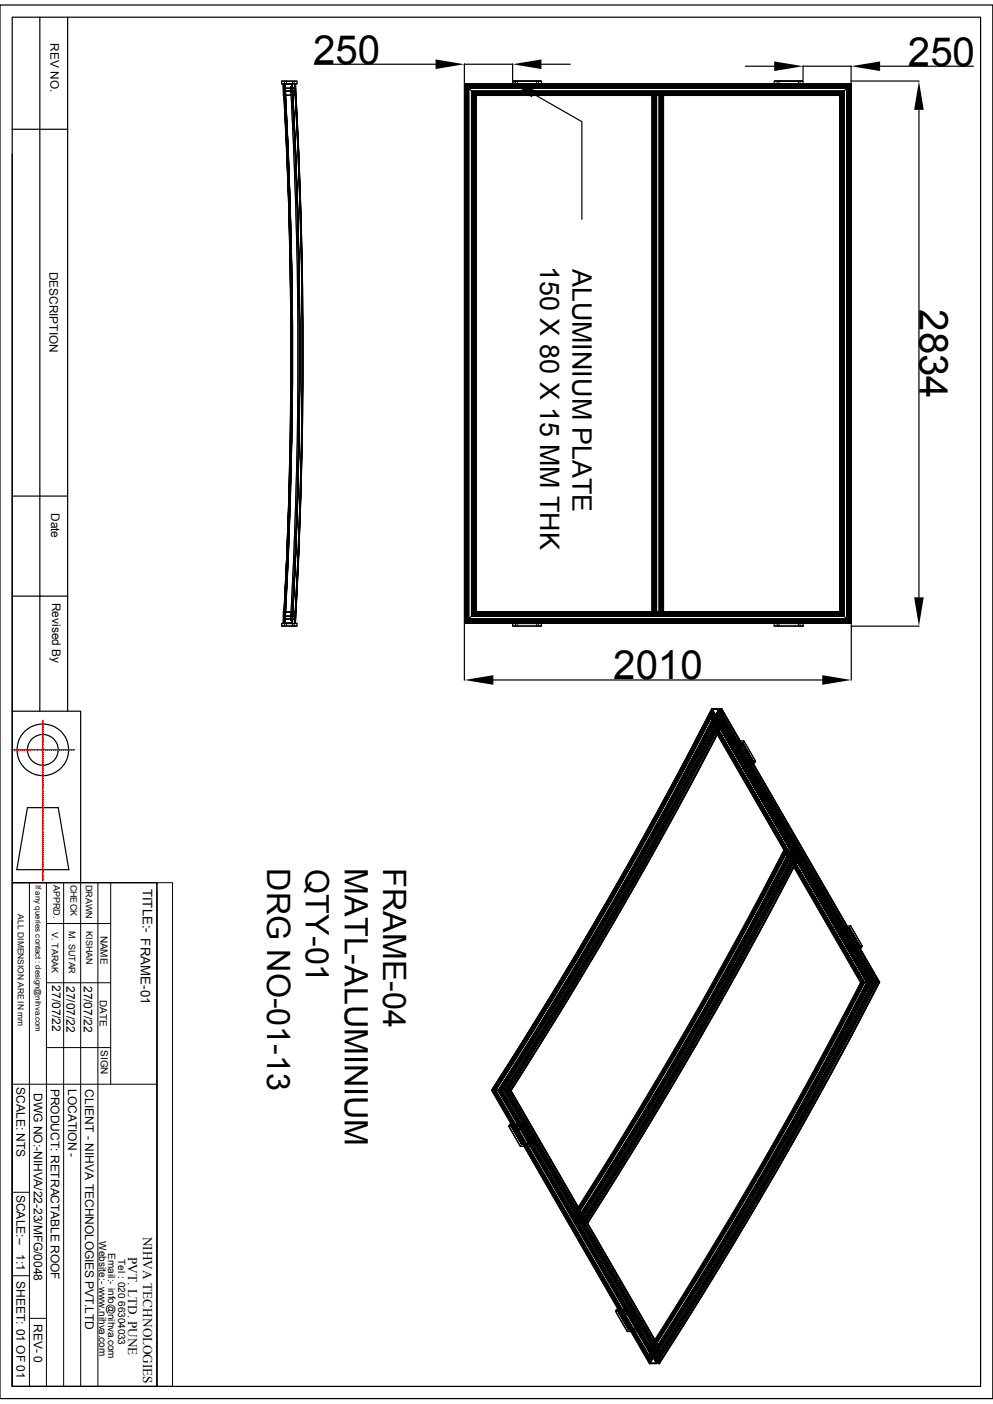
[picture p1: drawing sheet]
<svg xmlns="http://www.w3.org/2000/svg" width="210mm" height="297mm" viewBox="0 0 210 297" stroke-linecap="round" stroke-linejoin="round" font-family="sans-serif">
<g fill="none" stroke="#000" stroke-width=".25">
<path d="M0 1.1h210v294.8h-210zM2.6 3.6h204.8v289.7h-204.8zM8.4 3.6v146.9M14.3 3.6v146.9M59.6 17.7h.1M59.6 17.2h3.2v.5h-3.2zM59.6 17.2h3.2M59.9 17.8v.2M59.9 18.3v1.3M59.9 19.9v.3M59.9 17.8a1010.8 1010.8 0 0 1 0 114M59.9 17.8v-.1a1012.3 1012.3 0 0 1 .1 114.2l-.1-.1"/>
<path d="M59.9 18v.1M59.9 18.2v.1M59.9 19.6l.1 .1M59.9 17.8h.1M60 19.9h.1M60 19.7h.1M60 20v.1M60 19.9h-.1M61.8 17.7a1011.6 1011.6 0 0 1 0 114.1M61.8 17.7v.1M61.8 17.8l.1 .8M61.8 17.7a1027.4 1027.4 0 0 1 0 114.2v-.1"/>
<path d="M61.9 18.6h.5M62.4 18.4l-.1 .2h-.4M62.4 17.8h.1M62.4 17.7a1027.4 1027.4 0 0 1 0 114.2l-.1-.1M62.4 17.7a1042.4 1042.4 0 0 1-.1 114.1M62.4 17.7a997.5 997.5 0 0 1 0 114.2M62.5 17.8l-.1-.1a1011.6 1011.6 0 0 1 .1 114.1M62.5 17.8l.1 2.4M62.5 17.8h.1M62.8 17.7h-3.2M66.5 13.6h25.6M98.2 17.7v114.2z"/>
<path d="M98.2 13.5v4M98.2 13.6h10.2M98.3 17.8h81.7l-2.4 2.4h-77zM108.4 17.2h6.1zM108.4 17.2l.1 .5h6h-6.1M108.4 13.5v3.5M108.5 17.7l-10.2 .1M112.9 19.9l10.2 5.8v20.7M114.5 17.7h49.3M114.5 17.2v.5M114.5 13.6h6.1M157.6 14h6.1"/>
<path d="M163.7 17.2v.5h6.1M163.8 17.1l6 .1zM169.8 17.7l10.2 .1M169.8 17.2v.5h-6.1M169.8 14v3M169.8 14h10.2M180 14v3.5M180 17.1h14.4M180 17.7v114.2zM186.1 14h19.8M2.6 32.6v117.9h14.5v36.2M2.6 27.3h11.7"/>
<path d="M59.9 20.2h.2M59.9 20.2h.1M62.6 20.2a1008.7 1008.7 0 0 1 0 109.3M100.6 20.2v109.3zM100.7 20.2h37.2M137.9 20.2l.1 109.2zM138 20.2h39.6M140.3 20.2v109.2zM177.6 20.2v109.3zM194.4 23.2v103.2M61.3 95.1l-.7 22.9-.5 11.4-.2 .1M2.6 104.9h11.7"/>
<path d="M2.6 126.1h11.7M59.6 131.9h3.2v.5h-3.2zM59.6 132.4h3.2M59.9 129.5v.2M59.9 130v1.3M59.9 131.6v.2M59.9 131.8h.1M59.9 129.7l.2 .1M60 131.4l-.1 .2M60 129.6l.1-.1v.1M60 129.9h.1M60 129.9l-.1 .1"/>
<path d="M60 129.7v.2M61.8 131.8h.1M62.4 131h-.5h.4l.1 .3M62.4 131.8h.1M62.4 131.2l-.1 .6M62.4 131.9h.4M62.4 131.9h-2.8M62.5 131.8l-.1 .1M98.2 132.1v11.8M98.3 131.8l81.7 .1h-10.2M98.3 131.8l10.2 .1M98.3 131.8l2.3-2.3h77l2.4 2.3"/>
<path d="M108.4 132.4h6.1M108.4 132.4v-.5h6.1v.5M108.4 131.9h6.1M114.5 131.9h49.3M163.7 132.4h6.1M163.7 131.9v.5M163.8 131.9h6zM169.8 131.9v.5M180 132.5h14.4M180 132.1v11.8M2.6 150.5v36.2M104.4 143.8h69.5"/>
<path d="M150.6 150v-.1a954.8 954.8 0 0 1-46.6 80.7M151.7 155.4l14.1 24.4M152 150.2l.1 .6M152.1 150.1l.2 .4M152.1 149.9v.1M152.1 149.9a908 908 0 0 1-46.6 80.7 953.2 953.2 0 0 0 46.6-80.7zM152.1 149.9h-1.6a954.8 954.8 0 0 1-46.5 80.7M152.1 149.9l.2 .4M152.1 150a968.5 968.5 0 0 1-46.5 80.6l4.1 7.2M152.1 150h.1M152.4 153.9l14.9 25.8M152.5 149.9h.1"/>
<path d="M152.5 149.9v.1M152.5 149.9a954.2 954.2 0 0 1-46.5 80.7 986.6 986.6 0 0 0 46.5-80.7zM152.6 149.9a895.3 895.3 0 0 1-46.6 80.7 968.9 968.9 0 0 0 46.6-80.7zM152.6 149.9l33.4 57.9M152.6 153.6l15.2 26.2M152.6 149.9l.1 3.4a970.3 970.3 0 0 1-44.6 77.3h-2M152.7 150l33.3 57.8M152.7 150h.1M152.7 153.3a958.8 958.8 0 0 1-44.6 77.3h.1M156.5 156.7h.8l-.2 .4 2.5 4.3-2.5-4.3M156.8 157.1h.3M157.3 156.7l2.5 4.3-.2 .4"/>
<path d="M5.8 170.9h6.5l2.3 13.1h-11zM159.3 161.4h.2M167.4 179.8l.2 .4M167.8 179.7h.1a959.8 959.8 0 0 1-44.7 77.3 951.3 951.3 0 0 0 44.6-77.3zM167.9 179.7h.1M167.9 179.7a942.5 942.5 0 0 1-44.6 77.3M167.9 179.7h.1a952.7 952.7 0 0 1-44.7 77.3M168 179.7l.9 1.7a942.5 942.5 0 0 1-44.6 77.3l-.9-1.7M2.6 186.7h30.6v106.6h-30.6zM2.6 194.8v98.5M167.9 183.4l14 24.4h1.6M168.7 181.9l14.9 25.9"/>
<path d="M168.8 181.6l15.1 26.2M168.9 181.4a921.7 921.7 0 0 1-44.7 77.3v-.1M179.1 195.9h.8l-.2 .3 2.5 4.3-2.5-4.2M179.4 196.2l.3 .1M179.4 196.3h.3M179.9 195.9l2.5 4.3-.2 .3M181.8 200.5h.3M183.6 207.8h-1.5a954.5 954.5 0 0 1-43.6 75.6M183.6 207.8h.1M183.7 207.8h.4M183.7 207.8a979.1 979.1 0 0 1-44.4 76.9M184 207.8a961.7 961.7 0 0 1-44.6 77.2"/>
<path d="M184.1 207.8a979.8 979.8 0 0 1-44.7 77.2M184.2 207.8a1009.8 1009.8 0 0 1-44.7 77.3M186 207.8a954.8 954.8 0 0 1-46.6 80.7M186 207.8a945.1 945.1 0 0 1-46.6 80.6M186 207.8h-1.8a954 954 0 0 1-44.7 77.3l-.1 3.3M186.1 207.8h-.1M104 230.6l4.2 7.2M104 230.6h2.1M105.9 230.6l4.2 7.2M107.6 238.2l2.6 .1zM107.6 238.3l2.5 4.2h2.6M108 230.6l31.4 54.5v3.3"/>
<path d="M108 230.6l31.4 54.4M108.4 238.7l.4 .2h-.3zM109.8 238.7l.3 .2h-.3zM110.2 238.3l2.5 4.2-2.5-4.3 .3-.4 2.4 4.3-.2 .4M110.5 237.8h-2.7l-.2 .4 2.5 4.3M110.9 242.5l19.8 34.5M111.5 241.9h.2a.17 .17 0 0 1 .2 0 .17 .17 0 0 1-.1 .3 .17 .17 0 0 1-.2-.2zM112.4 242.5l19.9 34.5M112.8 242.5l19.9 34.5M122.3 255.4a952.6 952.6 0 0 0 43.6-75.7h1.5a916.2 916.2 0 0 1-44.3 77M123.2 257l.4 .6M123.3 257h.1"/>
<path d="M123.4 257.2h.1M123.6 257.6l.2 .4M123.9 258.1h.1M123.9 258.1l.3 .5M124 258.2h.1M124 258.3h.1M124.2 258.6h.1M130.2 277.4l2.5 4.3h2.6M132.8 277.4h-2.6h2.6l.3-.4h-2.7l-.2 .4 2.5 4.3M132.8 277.4l2.5 4.3zM133.1 277l2.5 4.3-.3 .4M133.4 281.7l4 6.8"/>
<path d="M134.2 281.1h.3v.1zM135 281.7l3.9 6.8M135.4 281.6l4 6.9M137.4 288.5h.1M137.4 288.5h1.5M138.9 287.6v.7M138.9 288.3v.2h-1.5M139.1 288l-.2 .3M139.1 288.1l-.2 .4M139.4 288.5h.1M139.4 285v.3M139.4 288.4v.1"/>
<path d="M139.4 285h.1M139.4 285.1h.1"/>
<circle cx="9.1" cy="158.6" r="5.5"/>
<circle cx="9.1" cy="158.6" r="3.3"/>
<circle cx="110.4" cy="242" r=".16"/>
<circle cx="131.2" cy="277.9" r=".14"/>
<circle cx="132.5" cy="278" r=".16"/>
<circle cx="133" cy="281.1" r=".13"/>
</g>
<g fill="none" stroke="#000" stroke-width=".21">
<path d="M59.9 18.2h.1M59.9 18.1h.1M59.9 18l.1 .1M59.9 18l.1-.3a1015.3 1015.3 0 0 1-.1 114.2v-.3M59.9 18.3l.1 1.3M59.9 18v.3M60 18.2a1021.4 1021.4 0 0 1 .1 113.2M60 18.7h2.4v.5h-2.4zM60 19.7h.2l-.1 .2M60 18.1h.2l-.2 .1M60 18.1a1015.3 1015.3 0 0 1 0 113.4M60 18.1l.2 .1h-.2"/>
<path d="M60 18.2l-.1 .1M60 19.6l.1 .1M60 19.6l.2 .1M60 18.1l.2 .1h-.1M60 20h.3M60 19.6l.1 .3M60.1 17.9a1004.9 1004.9 0 0 1 0 113.8M60.1 19.9a1030.2 1030.2 0 0 1 0 109.5M60.1 18.2l-.2 .1M60.1 18.4v.3M60.1 17.8v.6M60.1 18.2a1024.6 1024.6 0 0 1-.1 113.2"/>
<path d="M60.1 18.4h.2M60.1 18.6h1.8M60.1 17.9a1019.9 1019.9 0 0 1 0 113.8M60.1 20l.2-.1v-.3l-.3-.1v-.2h1.7v.2h-.3l.3 .1v.5h-1.7M60.1 17.9l.2 .2v.3h-.3v.2h1.7v-.2h-.3l.3-.1v-.5h-1.7l.2 .1M60.1 17.9l.2 .2M60.1 19.7l.2 .1-.2 .1M60.1 18.7l.1 .8M60.1 19.9a1020.1 1020.1 0 0 1 .1 109.9M60.1 19.7a1026.3 1026.3 0 0 1 .1 110.2M60.1 18.7h2.3v.5M60.1 19.2h2.3"/>
<path d="M60.1 19.3h2.3M60.2 19.7a1029.6 1029.6 0 0 1-.1 110.2M60.2 19.9h-.1M60.2 19.7l.1 .1-.1 .1M60.2 19.9a1036.7 1036.7 0 0 1 0 109.9M60.2 19.5v.5M60.2 19.5l.2 .1v.2M60.2 17.1v.6M60.2 20a1025.7 1025.7 0 0 1 0 110M60.2 20a1031.9 1031.9 0 0 1 0 109.6M60.3 18.4a1003.3 1003.3 0 0 1 0 112.8M60.3 18.1v.3"/>
<path d="M60.3 18.1a1013.8 1013.8 0 0 1 0 113.4M60.3 19.8a1032.1 1032.1 0 0 1 1.3 73.5M60.4 19.6l-.1-.1a1003 1003 0 0 1 .1 110.5M60.4 19.5a1006.1 1006.1 0 0 1-.1 110.5l.1-.2M60.4 19.6l-.1-1.2a1019.4 1019.4 0 0 1 0 112.8M60.4 19.8l-.2 .2M60.4 19.8a1008.7 1008.7 0 0 1 0 110M60.6 17.1v.6M61.5 18.4h.3v1.2M61.5 18.3v.1M61.5 18.4a1025.6 1025.6 0 0 1 0 111.6M61.5 19.5h.3"/>
<path d="M61.5 19.6h.3M61.7 17.8a1024.4 1024.4 0 0 1 0 114l.1-.6M61.7 17.8h-1.7a1009.2 1009.2 0 0 1 .1 114h1.7M61.7 17.8l.1 .5h-.3a1034.2 1034.2 0 0 1 0 113M61.8 17.8l.1 2.3M61.8 18.3v.1M61.8 17.8a1024.4 1024.4 0 0 1 0 114l.1-2.3M61.8 17.8a1034.8 1034.8 0 0 1 0 114M61.8 17.8v.8h.1M61.8 19.6a1016.6 1016.6 0 0 1 0 110.4M61.8 17.8h.1M61.8 17.8a1024.4 1024.4 0 0 1 0 114"/>
<path d="M61.8 17.7a1027.4 1027.4 0 0 1 0 114.2M61.8 17.1v.6M61.9 18.6l.1 1.6M62.2 17.1v.6M62.3 17.8a1010.1 1010.1 0 0 1 .1 114M62.3 17.8h.1M62.3 17.8l.1 .8M62.4 17.8v.6M62.4 17.8v.5M62.4 18.3v.3M62.4 19.3v.3M62.4 19.3l.1 .3"/>
<path d="M62.4 19.3v.9M62.4 18.6v.7M62.4 18.3v.4M62.4 17.7a1027.4 1027.4 0 0 1 0 114.2M62.4 19.2l.1 .4M62.5 17.8l-.1 2.4M62.5 19.6v.6M98.3 17.8h81.7v114h-81.7zM98.4 17.9h81.4v113.8h-81.4zM98.5 18h81.2v113.6h-81.2zM98.6 18.1h81v113.4h-81zM98.7 18.2h80.8v113.2h-80.8z"/>
<path d="M98.8 18.3h80.7v113h-80.7zM98.8 18.4v112.8h80.6v-112.8M98.9 18.4h80.5v112.8h-80.5M99.1 18.6h80v112.4h-80zM99.2 18.7h79.9v112.2h-79.9zM99.7 19.2h78.9v111.2h-78.9zM99.8 19.3h78.7v111h-78.7zM100 19.5h78.2v110.5h-78.2zM100 19.6h78.2v110.4h-78.2M100.1 19.6v110.4h78M100.2 19.7h77.9v110.2h-77.9M100.3 19.8h77.7v110h-77.7z"/>
<path d="M100.3 19.9h77.6v109.9h-77.6zM100.5 20h77.3v109.6h-77.3zM109 17.1v.6M109.4 17.1v.6M113.5 17.1v.6M113.9 17.1v.6M164.4 17.1v.6M164.8 17.1v.6M168.9 17.1v.6M169.2 17.1v.6M177.9 19.9v109.8h-77.5M178.1 19.7h-77.9v110.2h77.9"/>
<path d="M179.5 18.2h-80.8v113.2h80.8M179.7 18v113.6M179.7 18.1h-81.1v113.4M180 17.8h-81.7v114h81.7M60 20.2a992.5 992.5 0 0 1 .1 109.2M60.1 20.2h2.5a1024 1024 0 0 1 0 109.2M60.1 20.2a1036.9 1036.9 0 0 1 1.2 74.9M60.2 20.2a1024 1024 0 0 1 0 109.2M60.3 20.2l-.1-2a998 998 0 0 1 0 113.2l.1-1.9M60.4 20.2a994.8 994.8 0 0 1 0 109.2M61.8 20.2v-.9h.5l.1 .9M61.9 20.1a1027 1027 0 0 1 0 109.4"/>
<path d="M61.9 20.1a1013.2 1013.2 0 0 1 0 109.3M61.9 20.1h-1.7M62 20.2h-.1a1024 1024 0 0 1 0 109.2M62 20.2l-.1-.1a1027 1027 0 0 1 0 109.4M62 20.2a1041.9 1041.9 0 0 1-.1 109.2M62 20.2a1025.4 1025.4 0 0 1 0 109.3M62.4 20.2l.1-.1a997.7 997.7 0 0 1 0 109.4h-.1M62.4 20.2h.1M62.4 20.2a996.2 996.2 0 0 1 0 109.3M62.5 20.2a994.8 994.8 0 0 1 0 109.2M62.6 20.2a1024 1024 0 0 1 0 109.2M62.6 20.2a1041.9 1041.9 0 0 1 0 109.2"/>
<path d="M100.6 20.1h77.1v109.4h-77.1zM138 20.2v109.2M138 20.2v109.2zM138.1 20.2v109.2M138.2 20.2v109.2M138.3 20.2v109.2M138.4 20.2v109.2M138.5 20.2v109.2M138.6 20.2v109.2M138.8 20.2v109.2M138.9 20.2v109.2M139.4 20.2v109.2"/>
<path d="M139.7 20.2v109.2M139.8 20.2v109.2M140 20.2v109.2M140.1 20.2l-.1 109.2M140.1 20.2v109.2M140.3 20.2v109.2M177.6 20.2h-77v109.3h77M61.3 105.8l-1 24M59.9 131.5h.1M59.9 131.4h.1M59.9 131.3l.2 .1M59.9 131.3v.1"/>
<path d="M59.9 131.5v.1M60 131h1.7v.2h-.3l.3 .1v.5h-1.7l.3-.3v-.3h-.3zM60 130l-.1 1.3M60 129.6v.1M60 130.4h2.4v.5h-2.4zM60 131.4h.2l-.2 .1M60 129.7l.2 .1-.2 .2M60 129.7l.2 .1M60.1 129.4l1.6 .1v.5h-.3h.3v.3h-1.7v-.3h.3v-.2l-.2-.2M60.1 131.4h.1l-.2 .1M60.1 129.4h2.5M60.1 129.6h.1"/>
<path d="M60.1 131.7h.1M60.1 131.2v.5M60.1 131.7l-.1 .1M60.1 131.2h.2M60.1 129.4v.1M60.1 131v.2M60.1 131h1.8h-.1v.8M60.1 130.9h2.3M60.1 130.4h2.3M60.2 129.8h.1l-.1 .1M60.2 129.9l-.2 .1M60.2 130l-.1 1"/>
<path d="M60.2 130h.2M60.2 130.3h2.2M60.2 131.9v.6M60.2 129.6l.2 .2M60.3 131.2v.3M60.3 131.5l-.2 .2M60.4 130l-.1 1.2M60.4 130h.1M60.6 131.9v.6M61.5 131.2v.1M61.5 131.2h.3M61.5 131.3h.3"/>
<path d="M61.5 130h.3M61.5 130v1.2M61.6 130h.2M61.8 130v1.2M61.8 129.4v.9h.5v-.8M61.8 131.9v.6M61.9 129.4l.1 .1M61.9 129.4v.1M61.9 129.5h-1.7M62 129.5l-.2 2.3M62 129.5h-.1M62.2 131.9v.6"/>
<path d="M62.3 131.8h.1M62.4 129.4l-.1 .1M62.4 131v.3M62.4 131v.9M62.4 131.3v.5M62.4 130.3v.7M62.4 130.9v.4M62.4 129.4l.1 .1M62.4 130v.3M62.4 129.5v.8M62.4 130v.4M62.4 130.4v.5"/>
<path d="M62.5 130l-.1 .3M62.5 129.4l-.1 .6M62.5 129.4l-.1 .1M62.6 129.4l-.1 2.4v-2.3M98.8 131.3v-113h80.7v113M100.1 130v-110.4h78v110.4M109 131.9v.6M109.4 131.9v.6M113.5 131.9v.6M113.9 131.9v.6M164.4 131.9v.6M164.8 131.9v.6"/>
<path d="M168.9 131.9v.6M169.2 131.9v.6M150.5 152.6l31.9 55.2a933.5 933.5 0 0 1-44.8 77.5M150.5 150.7l33 57.1M150.5 153l31.7 54.8M150.5 153.3l31.5 54.5M150.5 150.4l33.2 57.4M150.5 153.4l1.2 2M150.5 153.3l.1 .1M150.5 152.6l.1 .1M150.5 150.3l.1 .1M150.5 149.9v.4"/>
<path d="M150.5 150.7v1.9M150.5 153v.3M150.5 150.3a966.5 966.5 0 0 1-46.3 80.3M150.6 149.9l33.4 57.9M150.6 153.4h1.5M150.6 150.7a967.9 967.9 0 0 1-46.2 79.9l33 57.2h.1v.2h-.1M150.6 150.6a954.4 954.4 0 0 1-46.2 80l33 57.2M150.6 150.4l33.1 57.4M150.6 153.4l1.1 2M150.6 150.7v1.9M150.6 153.3l31.5 54.5a989.1 989.1 0 0 1-44.6 77.5l-31.6-54.7M150.6 151.2l32.7 56.6a961.4 961.4 0 0 1-45.8 79.3h1.9v-.7"/>
<path d="M150.6 152.7l31.8 55.1a970.5 970.5 0 0 1-44.9 77.7M150.6 153.1l31.6 54.7a945.1 945.1 0 0 1-44.7 77.3M150.6 152.1l32.2 55.7M150.6 152l32.2 55.8M150.6 152.5l32 55.3M150.6 152.9l31.7 54.9M150.6 150.6l33 57.2M150.6 150.2l33.3 57.6M150.6 150.2v-.2h1.4v.7h-.2l.2 .1v.4h-1.4v-.4h.2M150.6 151.3h1.9v.7h-1.9zM150.6 152.9l-.1 .1M150.6 152.7h.1l-.1 .2"/>
<path d="M150.6 150.6l-.1 .1M150.6 150.4h.1l-.1 .2M150.6 152.6l.1 .1M150.6 152.6a929 929 0 0 1-33.2 59.2M150.6 150.2h.1M150.7 150.6l-.1 .1M150.7 153.3l-.1-.3a944.7 944.7 0 0 1-44.8 77.6M150.7 153.3l1.5 .1-3.8 7.3M150.7 150h1.3v.7l32.9 57.1a946.1 946.1 0 0 1-46 79.7M150.7 150.6a986.3 986.3 0 0 1-46.2 80M150.7 150.6v-.2a1005.3 1005.3 0 0 1-46.4 80.2M150.7 151.2a939.9 939.9 0 0 1-45.9 79.4"/>
<path d="M150.7 150a930.6 930.6 0 0 1-46.5 80.6M150.7 150a968 968 0 0 1-46.6 80.6M150.7 151.2v-.4a970.2 970.2 0 0 1-46.1 79.8M150.7 153.4a942.5 942.5 0 0 1-44.6 77.2M150.7 153.3a970.3 970.3 0 0 1-44.7 77.3M150.7 150.8h.2a974.5 974.5 0 0 1-46.1 79.8M150.7 150.2a988.3 988.3 0 0 1-46.4 80.4M150.7 150.2l.2 .3a980.2 980.2 0 0 1-46.3 80.1M150.7 152a959.1 959.1 0 0 1-45.4 78.6l32.2 55.7M150.7 152h1.9a993 993 0 0 1-45.4 78.6M150.7 152v-.7a950.1 950.1 0 0 1-45.8 79.3M150.7 152.9a963.3 963.3 0 0 1-44.8 77.7"/>
<path d="M150.7 152.9l.1 .1-.1-.3a980.9 980.9 0 0 1-45 77.9M150.7 152.9l-3.2 6.1M150.7 152.1v.4a891.7 891.7 0 0 1-33.1 58.8M150.7 152.1a937.5 937.5 0 0 1-45.3 78.5M150.7 152.1h1.4v.4M150.7 152.5h.2M150.7 150.2l.1 .6M150.7 153.1l15.5 26.9M150.7 153.1h.1M150.7 153.3a964.4 964.4 0 0 1-44.6 77.3M150.7 153.3h1.4a964.4 964.4 0 0 1-44.7 77.3M150.7 153.3v-.2a968.4 968.4 0 0 1-44.7 77.5"/>
<path d="M150.7 150.6a954.4 954.4 0 0 1-46.1 80M150.8 152.9a976.3 976.3 0 0 1-23.5 42.8M150.9 150.8a950.2 950.2 0 0 1-46.1 79.8M150.9 150.8a963.7 963.7 0 0 1-46.1 79.8M150.9 152.5a918.7 918.7 0 0 1-45.1 78.1M150.9 152.5l-5.5 10.5M150.9 153a1011.2 1011.2 0 0 1-23.5 42.9M150.9 152.5v.3M150.9 152.8a948.6 948.6 0 0 1-44.9 77.8M150.9 152.8a953.7 953.7 0 0 1-44.9 77.8M151.8 150.8l32.9 57a946 946 0 0 1-46.1 79.7M151.8 150.7l32.9 57.1"/>
<path d="M151.8 150.8h.2l.1 .4h.4a971.8 971.8 0 0 1-45.8 79.4M151.8 150.7h.2a941.6 941.6 0 0 1-46.1 79.9l31.8 54.9v.4M151.8 150.7a958.4 958.4 0 0 1-46.1 79.9M151.8 150.8a955.4 955.4 0 0 1-46.1 79.8M151.8 150.7v.1M151.8 152.6h.3v.7l.3 .6-.3-.6M151.8 152.5v.1M151.8 152.5a971.8 971.8 0 0 1-45.1 78.1M151.8 152.5h.3a953.8 953.8 0 0 1-45.1 78.1M151.8 152.6a968.7 968.7 0 0 1-45 78M152 152.1v.4h-.2l.2 .1v.7h-1.4l.1-.2M152 150a951.2 951.2 0 0 1-46.5 80.6"/>
<path d="M152 150a968 968 0 0 1-46.5 80.6l33.3 57.7a956.8 956.8 0 0 0 46.5-80.5M152 150l33.4 57.8a956.4 956.4 0 0 1-46.3 80.2M152 152.1l32.2 55.7M152 152.1h-1.4v.4h.2l-.1 .6M152 150v.2M152 150l.1 .1M152.1 153.3l-.1-1.2h.5v1.3M152.1 153.3h.1M152.1 150.8v.4a971.8 971.8 0 0 1-45.9 79.4 989.6 989.6 0 0 0 45.9-79.4h-1.4M152.1 152.1a937.5 937.5 0 0 1-45.3 78.5M152.1 149.9l33.4 57.9M152.1 153.3l31.4 54.5"/>
<path d="M152.1 153.4l.3 .6M152.1 153.3v.1M152.1 150a953.5 953.5 0 0 1-46.6 80.6M152.1 152.1v1.2a964.4 964.4 0 0 1-44.6 77.3l31.9 55.2M152.1 152.1a970.1 970.1 0 0 1-45.3 78.5M152.1 152.6a972.6 972.6 0 0 1-45.1 78M152.1 152.1h.5M152.1 150h-.1M152.2 153.3a952.6 952.6 0 0 1-44.6 77.3M152.2 153.3a962.3 962.3 0 0 1-44.6 77.3M152.3 150.3l33.2 57.5M152.5 151.2l32.7 56.6a959 959 0 0 1-45.8 79.3"/>
<path d="M152.5 150a959.3 959.3 0 0 1-46.5 80.6M152.5 150h.1M152.5 150l33.3 57.8-33.3-57.8M152.5 150l33.4 57.8M152.5 150v1.2h-.5l.1-1.1M152.5 153.4h.2M152.5 150l.1 .7M152.5 150a951.2 951.2 0 0 1-46.5 80.6M152.5 152l32.2 55.8M152.5 150l33.3 57.8a937.8 937.8 0 0 1-46.5 80.6M152.5 153.4l.1 .2M152.5 153.4l.2 .1"/>
<path d="M152.5 152.6l31.9 55.2M152.6 150.7a973.3 973.3 0 0 1-46.1 79.9M152.6 151.3a950.1 950.1 0 0 1-45.8 79.3M152.6 152.1a970.1 970.1 0 0 1-45.3 78.5M152.6 152.1v.5M152.6 150.7l-.1 .5M152.6 153.3a970.3 970.3 0 0 1-44.6 77.3M152.6 153.3h.1a964.4 964.4 0 0 1-44.7 77.3M152.6 152.6a955.2 955.2 0 0 1-45 78 981.1 981.1 0 0 0 44.6-77.3M152.6 153.3a981.1 981.1 0 0 1-44.6 77.3M152.6 152v-.7h-1.9l32.5 56.5M152.6 152.6l.1 .7"/>
<path d="M152.6 149.9l33.4 57.9a971 971 0 0 1-46.6 80.7M152.6 153.3a943.6 943.6 0 0 1-44.5 77.3M152.7 153.3v.2M152.7 153.3v.1M152.7 150v3.3M152.7 153.4a992.2 992.2 0 0 1-44.6 77.2M154.5 157.1l2.4 4.3h2.4M154.6 156.7l2.5 4.3h2.7h-2.7l-.2 .4M155.5 157.2l-.3 .4M155.8 157.4l-.2 .4M156.5 156.7h-1.9l-.2 .4M156.6 157.6h.1a.17 .17 0 0 1 .2 .1 .17 .17 0 0 1-.1 .2 .17 .17 0 0 1-.2-.2z"/>
<path d="M156.8 157.1h-2.4h2.4M156.8 157.2l.1-.1a.17 .17 0 0 1 .3 .1 .18 .18 0 0 1-.2 .3 .17 .17 0 0 1-.2-.2zM156.8 157.2l-.2 .4M157.1 157.4l-.2 .4M157.3 156.7l2.5 4.3M143.1 167.3a969.6 969.6 0 0 1-37.3 63.3 917.3 917.3 0 0 0 19-31M143.8 169.4a1003.2 1003.2 0 0 1-36.2 61.2M145.6 162.6a936.8 936.8 0 0 1-18.6 33.4M157.1 160.8l.2-.1 .1 .3zM157.3 160.4l-.2 .4M157.3 160.4l.2-.1 .1 .2zM157.6 160.5l-.2 .5"/>
<path d="M158.4 160.7h.2l.1 .3h-.2zM158.7 160.4l-.3 .4M159 160.5l-.3 .5M165.8 179.8l2.1 3.6M165.9 179.7a951.3 951.3 0 0 1-44.6 77.3M165.9 179.7h.1M165.9 179.7v.2M165.9 179.9l.2 .1M165.9 179.9a951.3 951.3 0 0 1-44.5 77.2M166 179.8h1.3l.3 .3M166 179.8a925.1 925.1 0 0 1-44.5 77.3M166 179.8a951.3 951.3 0 0 1-44.6 77.2"/>
<path d="M166 179.9h.1M166.1 179.9a951.3 951.3 0 0 1-44.6 77.2M166.1 179.9l.2 .1a969 969 0 0 1-44.6 77.2l-.2-.1M167.3 179.7l1.3 2.3M167.3 179.8a951.3 951.3 0 0 1-44.5 77.2M167.3 179.7l.1 .1M167.4 179.8v-.1a937.9 937.9 0 0 1-44.6 77.3h.1M167.4 179.8a951.3 951.3 0 0 1-44.6 77.2M167.8 179.8l1 1.8-1-1.8M167.8 179.7h.1M167.8 179.7a951.3 951.3 0 0 1-44.6 77.3M167.8 179.7l1.1 1.9"/>
<path d="M167.9 179.7l1 1.8M167.9 179.8a969 969 0 0 1-44.6 77.2M167.9 179.8l.2 .3M2.6 186.7h30.6M6.2 186.7v106.6M9.8 195.4h13.6M9.8 186.7v106.6M13.5 186.7v106.6M17.1 186.7v106.6M20.7 186.7v106.6M23.4 186.7v42.7M33.2 186.7h3.3v106.6h-3.3z"/>
<path d="M33.2 188.6v104.7M125.2 199.3a1041.8 1041.8 0 0 1-19.2 31.3M125.6 198.8a913.1 913.1 0 0 1-19.5 31.8M161.4 192a954.8 954.8 0 0 1-39 66.5M161.4 191.3a928.2 928.2 0 0 1-39.3 67.1M166.1 180.1l.5 1M166.1 180.1a961.7 961.7 0 0 1-44.6 77.2M166.1 180.1a951.3 951.3 0 0 1-44.6 77.2M166.1 180a942.5 942.5 0 0 1-44.6 77.3M166.1 180l.1 .1v-.1a1002.2 1002.2 0 0 1-44.7 77.2l.2 .1h-.2M166.1 180v.1M166.3 180.3h1.4a961.7 961.7 0 0 1-44.6 77.3l-.3-.2"/>
<path d="M166.3 180.3a961.7 961.7 0 0 1-44.5 77.3M166.3 180.3l-.1-.1a961.7 961.7 0 0 1-44.6 77.2M166.3 180l.1 .1M166.4 180.4h1.8l.2 .4M166.4 180.1a976.4 976.4 0 0 1-44.6 77.3 951.3 951.3 0 0 0 44.6-77.2h-.2M166.4 180.1a947.3 947.3 0 0 1-44.6 77.3M166.5 180.8a951.3 951.3 0 0 1-44.5 77.2M166.5 180.8h1.9a951.3 951.3 0 0 1-44.5 77.2M166.5 180.8l-.1-.4a969 969 0 0 1-44.6 77.2M166.6 180.8l.1 .2a961.7 961.7 0 0 1-44.6 77.2M166.6 180.8a961.7 961.7 0 0 1-44.6 77.3M166.6 180.8h1.3l.1 .2"/>
<path d="M166.6 181.1h.2M166.6 181.1a961.7 961.7 0 0 1-44.6 77.2M166.7 181h.1M166.8 181.2a976.4 976.4 0 0 1-44.6 77.3M166.8 181.2h.1M166.8 181.2v.2M166.8 181.2l-3.2 6.1M166.8 181.2a951.3 951.3 0 0 1-44.6 77.2M166.8 181.2v-.1a966.3 966.3 0 0 1-44.7 77.2M166.8 181a961.7 961.7 0 0 1-44.5 77.2M166.8 181a902.9 902.9 0 0 1-44.5 77.2M166.8 181.4a942.5 942.5 0 0 1-44.5 77.3"/>
<path d="M166.8 181.4h.1M166.9 181l.1 .2M166.9 181.3h.1M166.9 181.4h1.5M166.9 181.4a961.7 961.7 0 0 1-44.6 77.3M166.9 181.1l-.7-1.1a942.5 942.5 0 0 1-44.5 77.3M166.9 181.4a951.3 951.3 0 0 1-44.6 77.2M166.9 181.4h1.4a951.3 951.3 0 0 1-44.6 77.2M166.9 181.4v-.1a985.9 985.9 0 0 1-44.6 77.2M167 181.3l-3.8 7.4M167 181.2a985.9 985.9 0 0 1-44.6 77.2M167 181.2a971 971 0 0 1-44.7 77.3"/>
<path d="M167.3 180.1a951.3 951.3 0 0 1-44.6 77.2M167.3 180.1h.3M167.3 180.1v.1M167.3 180.2h.3l.1 .1M167.3 180.2a961.7 961.7 0 0 1-44.5 77.2M167.6 180.1a985.9 985.9 0 0 1-44.6 77.2M167.6 180.2l1.1 1.7M167.6 180.2l.1 .1a990.3 990.3 0 0 1-44.3 76.9M167.6 180.2a979.8 979.8 0 0 1-44.6 77.2M167.7 180.3h.5M167.8 181l.6 .4M167.8 181a961.7 961.7 0 0 1-44.6 77.2"/>
<path d="M167.8 181h.2a961.7 961.7 0 0 1-44.6 77.2M167.9 181.1a951.3 951.3 0 0 1-44.6 77.2M167.9 180.8a961.7 961.7 0 0 1-44.5 77.3M168 180.8h.4M168 180.8l.3 .6a955.1 955.1 0 0 1-44.3 76.8 973 973 0 0 0 44.4-76.8M168 180.8a961.7 961.7 0 0 1-44.6 77.3M168.1 180.1l.1 .2M168.1 180.1a951.3 951.3 0 0 1-44.6 77.2M168.1 181.1a951.3 951.3 0 0 1-44.6 77.2M168.2 180.3a997 997 0 0 1-44.6 77.3M168.2 180.4a951.3 951.3 0 0 1-44.5 77.2M168.4 181.4a947.3 947.3 0 0 1-44.6 77.3"/>
<path d="M168.4 181.4l-3.8 7.4M168.4 181.4a976.4 976.4 0 0 1-44.6 77.3 984.4 984.4 0 0 0 36-61M168.4 180.8a961.7 961.7 0 0 1-44.5 77.3h-.5l.4 .6h-1.5l-.1-.2M168.4 180.8l.2 .3M168.6 181.1l.2 .3M168.6 181.1a951.3 951.3 0 0 1-44.6 77.2M168.8 181.4h.1M168.8 181.4a942.5 942.5 0 0 1-44.6 77.3M168.8 181.4a969 969 0 0 1-44.6 77.2 951.3 951.3 0 0 0 44.6-77.2zM168.8 181.4a961.7 961.7 0 0 1-44.6 77.3M168.9 181.4a961.7 961.7 0 0 1-44.6 77.3M177 196.3l2.5 4.2h2.3"/>
<path d="M177.3 195.9l2.4 4.2M178.1 196.3l-.3 .5M178.4 196.5l-.2 .4M179.1 195.9h-1.9l-.2 .3 2.5 4.3 .2-.3 2.7-.1-2.7 .1M179.2 196.8h.3v.1zM179.4 196.2h-2.4l2.4 .1M179.4 196.3l-.2 .5M179.5 196.3l.2 .2h-.2zM179.7 199.9l.3 .2h-.3zM179.7 196.5l-.2 .4M179.9 199.5l.4 .1h-.3zM179.9 199.5l-.2 .4"/>
<path d="M179.9 195.9l2.5 4.2M180.3 199.6l-.3 .5M181.2 199.5l-.2 .4M181.2 199.5h.3l.1 .2zM181.6 199.6l-.3 .5M9.8 207.9h13.6M115.7 214.5l-10.1 16.1M115.8 214.3l-10.2 16.3M179.6 215.6a957.6 957.6 0 0 1-42.1 72.2M182.2 207.8l-15.3-26.6a959.8 959.8 0 0 1-44.6 77.2M182.3 207.8a962 962 0 0 1-44.8 77.6M182.3 207.8a933.5 933.5 0 0 1-44.8 77.5"/>
<path d="M182.5 207.8a950.1 950.1 0 0 1-45 78 990 990 0 0 0 45-78zM182.5 207.8a961.5 961.5 0 0 1-45 77.9M182.6 207.8a979.2 979.2 0 0 1-45 77.9M182.8 207.8a957.8 957.8 0 0 1-45.1 78.1 975.1 975.1 0 0 0 45.1-78.1zM182.8 207.8a946.3 946.3 0 0 1-45.3 78.5M182.8 207.8a944.2 944.2 0 0 1-45 78.1M182.9 207.8a943 943 0 0 1-45.4 78.6v.7l-32.6-56.5M183.3 207.8a938.7 938.7 0 0 1-45.8 79.4v.3l-32.9-56.9M183.5 207.8a949.7 949.7 0 0 1-46.1 79.9M183.6 207.8a931.9 931.9 0 0 1-46.1 79.7l.2 .1a966.9 966.9 0 0 0 46.1-79.8M183.6 207.8a979.1 979.1 0 0 1-44.7 77.3 962.5 962.5 0 0 0 44.7-77.3M183.6 207.8l-2.3 4.6"/>
<path d="M183.6 207.8a945.1 945.1 0 0 1-44.6 77.3M183.7 207.8a978.1 978.1 0 0 1-46 79.7M183.7 207.8a968.7 968.7 0 0 1-45 78M183.7 207.8a951.9 951.9 0 0 1-46.3 80.3M183.7 207.8a951.2 951.2 0 0 1-46.3 80.2M183.8 207.8a965.8 965.8 0 0 1-46.3 80.2M183.8 207.8a956.3 956.3 0 0 1-45.2 78.1M183.9 207.8a901.3 901.3 0 0 1-24.3 44.2M183.9 207.8a954.9 954.9 0 0 1-46.4 80.4M183.9 207.8a959.3 959.3 0 0 1-46.5 80.6M183.9 207.8l-10.2 19.4-10 17.8M183.9 207.8l-10.2 19.3-9.9 17.7"/>
<path d="M183.9 207.8l-33.4-57.8a959.3 959.3 0 0 1-46.5 80.6M184 207.8a970 970 0 0 1-36.5 64.5M184 207.8a962.1 962.1 0 0 1-46.4 80.3M184 207.8a958.6 958.6 0 0 1-46.5 80.5M184 207.8a972.6 972.6 0 0 1-45.1 78M184 207.8l-7 13.4M184.1 207.8a954 954 0 0 1-44.7 77.3v-.1M184.1 207.8a945.1 945.1 0 0 1-44.7 77.3M184.2 207.8a931.8 931.8 0 0 1-45.3 78.5M184.5 207.8a955.2 955.2 0 0 1-45.1 78M184.7 207.8a953.2 953.2 0 0 1-45.8 79.4h.4l-32.7-56.6 32 55.3h.2M184.7 207.8a963.9 963.9 0 0 1-45.3 78.5"/>
<path d="M184.7 207.8a958.4 958.4 0 0 1-46.1 79.9v-.2M184.7 207.8a953.2 953.2 0 0 1-45.8 79.4M184.8 207.8a940.6 940.6 0 0 1-45.4 78.6M184.9 207.8l-32.9-57a970.2 970.2 0 0 1-46 79.8M185 207.8a973.3 973.3 0 0 1-46.1 79.9M185.2 207.8a953.2 953.2 0 0 1-45.8 79.4M185.4 207.8a951.3 951.3 0 0 1-46.3 80.2M185.5 207.8a942.8 942.8 0 0 1-46.4 80.3M185.5 207.8a954.2 954.2 0 0 1-46.6 80.7M185.5 207.8a958.4 958.4 0 0 1-46.1 79.9M185.5 207.8l-6.3 12M185.9 207.8a958.6 958.6 0 0 1-46.5 80.5"/>
<path d="M185.9 207.8a976.3 976.3 0 0 1-46.6 80.6l.1-.1M185.9 207.8a954.2 954.2 0 0 1-46.5 80.7M2.6 229.4h30.6M9.8 221.6h13.6M104 230.6l33.3 57.8M104.1 230.6l33.4 57.7M104.2 230.6l33.1 57.5M104.2 230.6l33.3 57.7M104.3 230.6l33.2 57.6M104.3 230.6l33.1 57.4M104.5 230.6l33.2 57.3M104.8 230.6l32.7 56.6h1.3"/>
<path d="M104.8 230.6l32.9 57v.3M104.8 230.6l32.8 57M105.2 230.6l32.3 55.8h1.9M105.5 230.6l32 55.3v.4M105.5 230.6l33.4 57.8M105.6 230.6l31.8 55.1M105.7 230.6l32.9 57.1h.2M105.7 230.6l31.9 55.3h-.1M105.7 230.6l32.9 56.9M105.7 230.6l31.7 54.9h.1v.2h-.1M105.7 230.6l32 55.3M105.9 230.6l31.6 54.9"/>
<path d="M105.9 230.6l32.9 57.1M106 230.6l33.3 57.8M106 230.6l33.4 57.7M106 230.6l31.5 54.5h1.3M106 230.6l31.4 54.4v.5M106.1 230.6l32.7 56.6M106.2 230.6l32.7 56.6v.4M106.4 230.6l33 57.1M106.7 230.6l32.1 55.7M106.7 230.6l32.7 56.5M107.1 230.6l32.3 55.8M107.4 230.6l31.4 54.5"/>
<path d="M107.8 237.8l2.5 4.3h2.6h-2.6l-.2 .4M107.9 237.8l2.4 4.3M107.9 230.6l31.4 54.5M107.9 230.6l31.5 54.4M108.2 237.8l2.7 4.7M108.7 238.3l.3 .2h-.3zM108.7 238.3l-.3 .4M109 238.5l-.2 .4M110 238.3l-.3 .4M110.1 237.8l2.7 4.7M110.2 237.8l2.7 4.6M110.3 238.5l-.2 .4"/>
<path d="M110.5 237.8l2.4 4.3M172.1 230.1a937.7 937.7 0 0 1-33.2 55.8M174.5 228.6a1015 1015 0 0 1-35.4 59.5M2.6 252.2h3.6M110.5 241.5l-.3 .4M110.8 241.6l-.2 .5M111.8 241.5l-.2 .4M111.8 241.5h.3v.2zM112.1 241.6l-.2 .5M121.3 257h1.6M121.3 257l.1 .1M121.4 257.1l.1 .1"/>
<path d="M121.4 257l.1 .1M121.4 257h1.4l.2 .3M121.5 257.3l.5 1M121.5 257.3h.1M121.7 257.2l.1 .2h-.2l.2 .2M121.8 257.6l.2 .4h1.8M121.8 257.6h1.8M122 258.3h.1M122.1 258.3l.1 .1M122.2 258.4v.1M122.3 258.2l-.3-.1h1.4v.1h-.2l.3 .1 .2 .3-1.4-.1M122.3 258.2l.1 .2"/>
<path d="M122.3 255.4l-1 1.6M122.4 258.4l-.1 .1M122.7 257.3h.3M122.7 257.3l.1 .1M122.8 257l.3 .6 .3-.4M122.8 257h.1M122.9 257l.2-.3-.2 .3M123 256.6l-.2 .4M124 258.2l-.3 .4 .3-.3M158.2 254.3a932 932 0 0 1-20.7 33.7M162.3 247.4l-10.8 18.4-13.8 22.1M162.4 247.2l-11.1 18.8-13.8 22.2"/>
<path d="M2.6 269.9h3.6M6.2 278.9h3.6M130.4 277l2.5 4.3h2.7h-2.7l-.2 .4M130.5 277l2.4 4.2M130.8 277l2.7 4.7M131.3 277.5l-.3 .4M131.6 277.6l-.3 .4M132.6 277.5l-.3 .4M132.8 277l2.7 4.5M132.9 277.6l-.2 .4M133.1 277l2.4 4.2M143.8 278.3l-6.4 10.2"/>
<path d="M133.1 280.6l-.3 .5M133.4 280.8l-.3 .4M134.4 280.6h.3v.2h-.2zM134.4 280.6l-.2 .5M134.7 280.8l-.2 .4M137.3 288.4l.1 .1M137.4 288.1v.4M137.4 287.7l.1 .1M137.4 285l1.5 .1M137.4 285.7v2.1M137.4 288l-.1 .4M137.5 288l-.1 .1"/>
<path d="M137.5 287.8l.1 .1-.1 .1M137.5 285.4v.1M137.5 285.3h.1M137.5 285.7l-.1 2M137.5 285.4v-.4h1.5l-.1 1.3h.5M137.5 285.3l.2 .2M137.5 286.4h1.9v.7h-1.9zM137.5 285.7h.1M137.5 285.5l.2 .1-.2 .1M137.6 285.3l.2 .2M137.6 285.3l-.1-.2h1.4v.7l-.3 .1h.3v.4h-1.4M137.7 285.9h-.1"/>
<path d="M137.7 287.5v.4M137.7 287.9l-.2 .3M137.7 287.5h-.2v-.3h1.4v.3h-.3v.2h.3l-.1 .6h-1.3v-.1M137.8 285.5l-.3 .8M137.8 285.5a955.6 955.6 0 0 0 44.9-77.7 971.8 971.8 0 0 1-45.2 78.1M138.5 283.4l-1 1.6M138.8 285.1v.7l-.2 .1M138.8 285.9v.4h-1.3M138.8 287.2v.3h-.2M138.8 287.7v.6h-1.3M138.8 285.8l-31.9-55.2 31.9 55.3M138.9 285.1l-31.5-54.5 31.5 54.5v1.2h.4l.1-.5"/>
<path d="M138.9 288.2v.1M138.9 287.2h.5M138.9 287.2v.5M139 285l.2-.3-.2 .4M139.3 284.7l-.3 .4M139.3 285.1h.1M139.3 285.1l-31.4-54.5 31.5 54.5M139.3 288.4v.1M139.3 287.2l.1 .5M139.4 287.7l-.1 .7M139.4 287.2v.5M139.4 285.1v.7"/>
<path d="M139.4 287.7v.6M139.4 285l-.1 .1M139.4 285h.1M139.4 285.1h.1M139.4 285.8v.5M139.4 285.3v.5"/>
<circle cx="155.4" cy="157.7" r=".15"/>
<circle cx="155.7" cy="157.2" r=".15"/>
<circle cx="158.8" cy="160.4" r=".13"/>
<circle cx="178" cy="196.8" r=".15"/>
<circle cx="178.3" cy="196.4" r=".15"/>
<circle cx="181.2" cy="200" r=".15"/>
<circle cx="110.2" cy="238.4" r=".15"/>
<circle cx="110.7" cy="241.5" r=".15"/>
<circle cx="131.4" cy="277.5" r=".14"/>
<circle cx="132.8" cy="277.5" r=".15"/>
<circle cx="133.3" cy="280.7" r=".13"/>
</g>
<g fill="none" stroke="#808080" stroke-width=".25">
<path d="M151.7 155.4l14.1 24.4M152.1 150.1l.2 .3M152.1 150l.2 .3M152.4 154l14.9 25.7M152.4 153.9l14.9 25.8M152.7 153.5l15.1 26.2M152.7 153.5l15.1 26.3M152.7 153.4l15.2 26.3M165.9 179.7a954.3 954.3 0 0 1-43.6 75.7M167.4 179.7a930.3 930.3 0 0 1-44.4 76.9M167.4 179.7a959.7 959.7 0 0 1-44.3 77M167.9 183.4l14.1 24.4"/>
<path d="M168.6 182l14.9 25.8M168.7 182l14.8 25.8M168.8 181.6l15.1 26.2M168.9 181.6l15.1 26.2M168.9 181.5l15.2 26.3M182.1 207.8a956.7 956.7 0 0 1-43.6 75.6M183.6 207.8a957.7 957.7 0 0 1-44.4 76.9 995.2 995.2 0 0 0 44.4-76.9M104 230.6l4.2 7.2M105.5 230.6l4.1 7.2M105.5 230.6l4.2 7.2M106 230.6l4.1 7.2M106 230.6l4.2 7.2"/>
<path d="M106.1 230.6l4.1 7.2M110.9 242.5l19.9 34.5M112.4 242.5l19.8 34.5M112.4 242.5l19.9 34.5M112.8 242.5l19.9 34.5M112.9 242.4l19.9 34.6-20-34.6M124 258.2v.1M124 258.3h.1M133.5 281.7l3.9 6.8M135 281.7l3.9 6.8M135 281.7l3.9 6.7 .2-.3M135.4 281.6l4 6.9"/>
<path d="M135.5 281.5l3.9 6.9M139.1 288l-.2 .3"/>
</g>
<path d="M92.1 12.6l6.1 1-6.1 1zM108.4 13.6l6.1-1v2zM163.7 13l6.1 1-6.1 1zM180 14l6.1-1v2zM108.4 17.3l4.9 1.8-.9 1.5zM194.4 17.1l1 6.1h-2.1zM193.3 126.4h2.1l-1 6.1zM98.2 143.8l6.2-1v2.1zM173.9 142.8l6.1 1-6.1 1.1z" fill="#000"/>
<g fill="none" stroke="#f00" stroke-width=".25">
<path d="M2.4 158.6h.6M3 158.6h.9M4 158.6h1M5.1 158.6h.9M6.1 158.6h.6M6.8 158.6h.8M7.7 158.6h.6M8.4 158.6h.9M9.1 152.4v.6M9.1 153v.5M9.1 153.5v1.1M9.1 154.7v.8"/>
<path d="M9.1 155.6v.7M9.1 156.3v.9M9.1 157.3v.6M9.1 158v.8M9.1 158.9v1.1M9.4 158.6h1M10.5 158.6h.8M11.4 158.6h.7M12.1 158.6h.9M13.1 158.6h.6M13.8 158.6h.8M14.7 158.6h1"/>
<path d="M9.1 160.1v.8M9.1 161v.6M9.1 161.7v.9M9.1 162.6v.7M9.1 163.4v.8M9.1 164.3v1.1M9.1 165.4v1.6M9.1 167.1v.8M9.1 168v.7M9.1 168.7v.9M9.1 169.7v.6M9.1 170.4v.8"/>
<path d="M9.1 171.3v1.1M9.1 172.5v.8M9.1 173.4v.6M9.1 174.1v.9M9.1 175v.7M9.1 175.8v.8M9.1 176.7v1.1M9.1 177.8v.9M9.1 178.8v.6M9.1 179.5v.8M9.1 180.4v.7M9.1 181.1v.9"/>
<path d="M9.1 182.1v1.5M9.1 183.7v1.1M9.1 184.9v.8M9.1 185.8v.6"/>
</g>
<g font-size="8.5">
<text x="66.2" y="13.5">250</text>
<text x="192" y="13.9">250</text>
<text x="194.5" y="65.4" transform="rotate(90 194.5 65.4)">2834</text>
<text x="129.7" y="143.7">2010</text>
</g>
<g font-size="6.8">
<text x="56.5" y="183.7" transform="rotate(90 56.5 183.7)">DRG NO-01-13</text>
<text x="64.7" y="183.9" transform="rotate(90 64.7 183.9)">QTY-01</text>
<text x="72.9" y="183.7" transform="rotate(90 72.9 183.7)">MATL-ALUMINIUM</text>
<text x="81.1" y="183.6" transform="rotate(90 81.1 183.6)">FRAME-04</text>
</g>
<g font-size="5.7">
<text x="114.3" y="56.2" transform="rotate(90 114.3 56.2)">150 X 80 X 15 MM THK</text>
<text x="121.1" y="56.8" transform="rotate(90 121.1 56.8)">ALUMINIUM PLATE</text>
</g>
<g font-size="2.8">
<text x="30.2" y="188" transform="rotate(90 30.2 188)">TITLE:- FRAME-01</text>
<text x="30.3" y="261.6" transform="rotate(90 30.3 261.6)">NIHVA TECHNOLOGIES</text>
<text x="27.1" y="265.9" transform="rotate(90 27.1 265.9)">PVT. LTD. PUNE</text>
</g>
<g font-size="2.5">
<text x="10.7" y="9.2" transform="rotate(90 10.7 9.2)">REV NO.</text>
<text x="10.5" y="57.5" transform="rotate(90 10.5 57.5)">DESCRIPTION</text>
<text x="10.8" y="108.5" transform="rotate(90 10.8 108.5)">Date</text>
<text x="11" y="127.5" transform="rotate(90 11 127.5)">Revised By</text>
<text x="11" y="208.4" transform="rotate(90 11 208.4)">27/07/22</text>
<text x="14.1" y="208.6" transform="rotate(90 14.1 208.6)">27/07/22</text>
<text x="17.7" y="208.5" transform="rotate(90 17.7 208.5)">27/07/22</text>
<text x="3.5" y="230" transform="rotate(90 3.5 230)">SCALE: NTS</text>
<text x="7.2" y="231.2" transform="rotate(90 7.2 231.2)">DWG NO:-NIHVA/22-23/MFG/0048</text>
<text x="10.8" y="230.3" transform="rotate(90 10.8 230.3)">PRODUCT: RETRACTABLE ROOF</text>
<text x="14.4" y="230.3" transform="rotate(90 14.4 230.3)">LOCATION -</text>
<text x="18" y="230.4" transform="rotate(90 18 230.4)">CLIENT - NIHVA TECHNOLOGIES PVT.LTD</text>
<text x="3.5" y="252.7" transform="rotate(90 3.5 252.7)">SCALE:--</text>
<text x="3.5" y="265.3" transform="rotate(90 3.5 265.3)">1:1</text>
<text x="3.5" y="271" transform="rotate(90 3.5 271)">SHEET: 01 OF 01</text>
<text x="7.2" y="280" transform="rotate(90 7.2 280)">REV- 0</text>
</g>
<g font-size="2.1">
<text x="21.3" y="197.9" transform="rotate(90 21.3 197.9)">NAME</text>
<text x="21.1" y="211.5" transform="rotate(90 21.1 211.5)">DATE</text>
<text x="21.3" y="222.1" transform="rotate(90 21.3 222.1)">SIGN</text>
<text x="21" y="262.6" transform="rotate(90 21 262.6)">Website:- www.nihva.com</text>
<text x="22.9" y="265" transform="rotate(90 22.9 265)">Email:- info@nihva.com</text>
<text x="25" y="266.3" transform="rotate(90 25 266.3)">Tel : 020 66304033</text>
</g>
<g font-size="1.9">
<text x="11.3" y="187.2" transform="rotate(90 11.3 187.2)">APPRD.</text>
<text x="14.9" y="187.1" transform="rotate(90 14.9 187.1)">CHECK</text>
<text x="18.1" y="187.2" transform="rotate(90 18.1 187.2)">DRAWN</text>
<text x="11" y="197.1" transform="rotate(90 11 197.1)">V. TARAK</text>
<text x="14.6" y="196.9" transform="rotate(90 14.6 196.9)">M. SUTAR</text>
<text x="18.2" y="197" transform="rotate(90 18.2 197)">KISHAN</text>
</g>
<text font-size="1.8" x="3.8" y="193.4" transform="rotate(90 3.8 193.4)">ALL DIMENSION ARE IN mm</text>
<text font-size="1.7" x="7.5" y="187.2" transform="rotate(90 7.5 187.2)">If any queries contact : design@nihva.com</text>
</svg>
